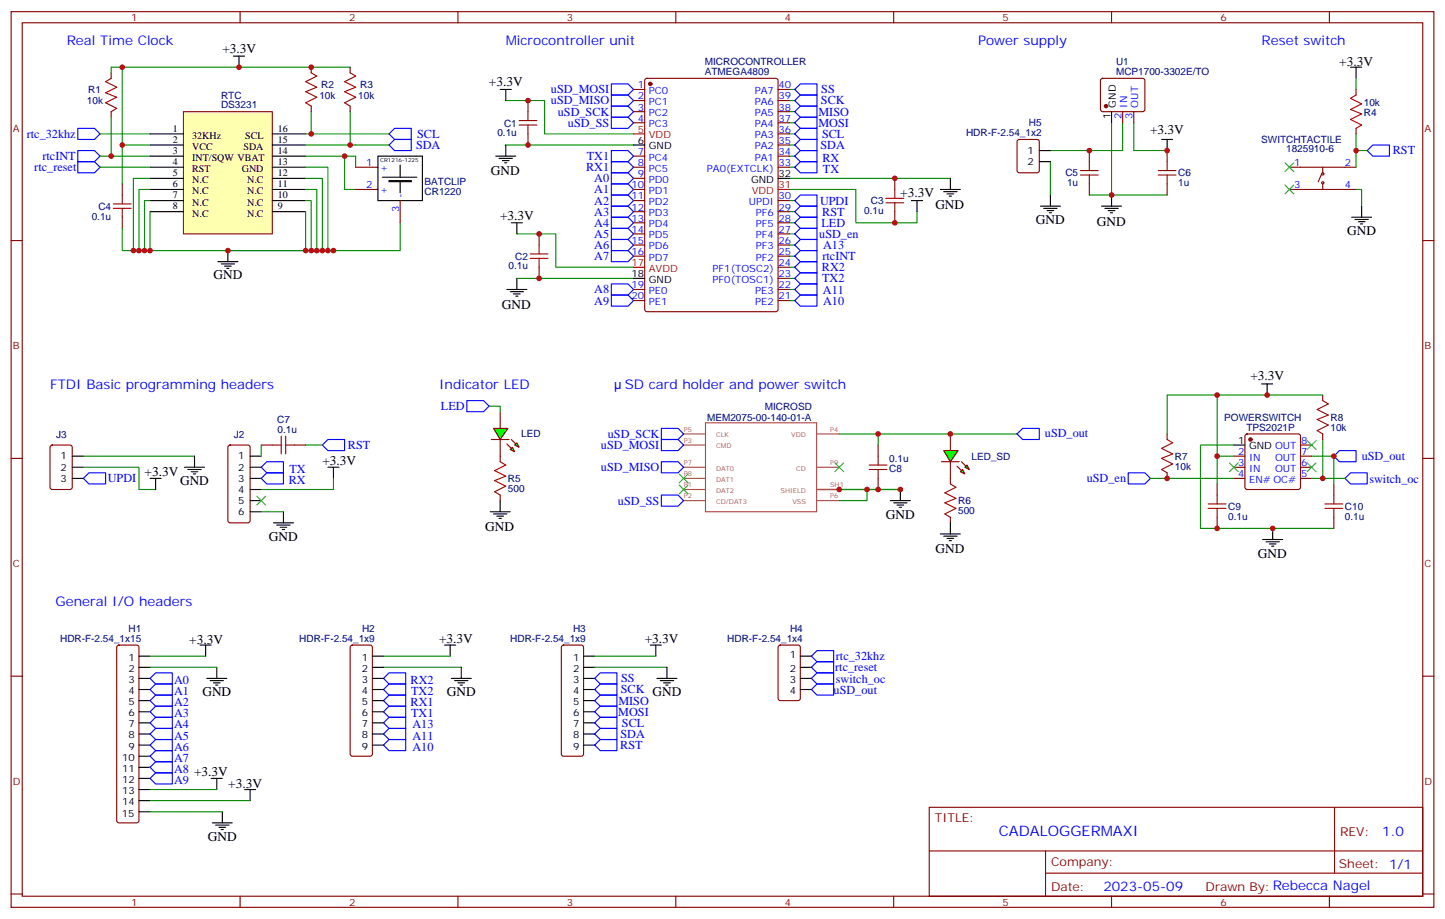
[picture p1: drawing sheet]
<svg xmlns="http://www.w3.org/2000/svg" width="459mm" height="292mm" viewBox="0 0 459 292" stroke-linecap="round" stroke-linejoin="round" font-family="sans-serif">
<g fill="none" stroke="#870000" stroke-width=".35">
<path d="M3.5 3.7h451.6v284.3h-451.6zM7.1 7.2h444.5v277.3h-444.5zM76.2 3.7v3.5M145.3 3.7v3.5M214.5 3.7v3.5M283.6 3.7v3.5M352.8 3.7v3.5M421.9 3.7v3.5M3.5 76.4h3.6M451.6 76.4h3.5M3.5 145.5h3.6M451.6 145.5h3.5"/>
<path d="M3.5 214.7h3.6M451.6 214.7h3.5M294.9 256.3h156.7v28.2h-156.7zM423.5 256.3l.1 20.9M295 270.1h156.4M331.8 277.2h119.6M331.8 270.1v14.2M3.5 283.8h3.6M76.2 284.5v3.5M145.3 284.5v3.5M214.5 284.5v3.5M283.6 284.5v3.5"/>
<path d="M352.8 284.5v3.5M421.9 284.5v3.5M451.6 283.8h3.5"/>
</g>
<path d="M47.6 63.7h-1.7v15.9M47.6 60.1h-3.5v19.5" fill="none" stroke="#008700" stroke-width=".35"/>
<path d="M72.3 79.6v3.5M69.1 83.1h6.4M70.2 83.8h4.2M71.3 84.5h2.1M72 85.2h.7" fill="none" stroke="#000" stroke-width=".35"/>
<path d="M125.2 44.3h5.3v3.5h-5.3l-1.7-1.8zM125.2 40.7h5.3v3.6h-5.3l-1.7-1.8z" fill="none" stroke="#00f" stroke-width=".35"/>
<path d="M58.2 35.5h28.2v38.8h-28.2z" fill="#ffffb0" stroke="#800000" stroke-width=".32"/>
<g fill="none" stroke="#000" stroke-width=".35">
<path d="M74.1 17.8h3.5M75.8 17.8v3.5M158.7 28.4h3.6M160.5 28.4v3.5M352.8 35.5v3.5M428.6 21.3h3.6M430.4 21.3v3.6M47.6 56.6h10.6M47.6 53.1h10.6M47.6 46h10.6M47.6 49.6h10.6M47.6 42.5h10.6"/>
<path d="M86.4 56.6h10.6M86.4 53.1h10.6M86.4 46h10.6M86.4 49.6h10.6M86.4 42.5h10.6M157.3 49.6h6.4M158.4 50.3h4.2M159.5 51h2.1M160.2 51.7h.7M160.5 46v3.6M201.1 46h3.5M246.9 56.6h3.6"/>
<path d="M301.6 56.6v3.5M368.7 44.3h3.5M370.4 44.3v3.5M47.6 67.2h10.6M47.6 63.7h10.6M47.6 60.1h10.6M86.4 67.2h10.6M86.4 63.7h10.6M86.4 60.1h10.6M162.3 70.7h3.5M164 70.7v3.6M289.3 63.7h3.5"/>
<path d="M291 63.7v3.5M298.4 60.1h6.4M299.5 60.9h4.2M300.6 61.6h2.1M301.3 62.3h.7M330.2 65.4h6.3M331.3 66.1h4.2M332.3 66.9h2.1M333 67.6h.7M333.4 61.9v3.5M349.6 65.4h6.4M350.7 66.1h4.2"/>
<path d="M351.7 66.9h2.1M352.4 67.6h.7M352.8 61.9v3.5M429 69h6.3M430 69.7h4.3M431.1 70.4h2.1M431.8 71.1h.7M432.2 65.4v3.6M160.9 91.9h6.3M161.9 92.6h4.3M163 93.3h2.1M163.7 94h.7"/>
<path d="M164 88.4v3.5M201.1 88.4h3.5M22.9 144.8h3.6M22.9 148.3h3.6M22.9 151.9h3.6M79.4 144.8h3.5M79.4 148.3h3.5M79.4 151.9h3.5M79.4 155.4h3.5M79.4 158.9h3.5M104.1 148.3h3.5M105.8 148.3v3.6"/>
<path d="M158.7 158.9v3.6M79.4 162.5h3.5M86.8 166h6.3M87.8 166.7h4.3M88.9 167.4h2.1M89.6 168.1h.7M90 162.5v3.5M155.6 162.5h6.3M156.6 163.2h4.3M157.7 163.9h2.1M158.4 164.6h.7"/>
</g>
<g fill="none" stroke="#008700" stroke-width=".35">
<path d="M35.3 37.2v12.4h12.3M38.8 21.3h-3.5v1.8M98.8 35.5v7M111.1 21.3h-72.3v24.7h8.8M111.1 35.5v10.5M160.5 31.9h12.4v10.6h28.2M250.5 39h1.7M250.5 35.5h1.7M250.5 31.9h1.7M250.5 28.4h1.7M352.8 39v22.9M356.3 39v8.8h-22.9"/>
<path d="M359.8 39v8.8h10.6M430.4 24.9v3.5M31.7 49.6h3.6M38.8 46v12.4M47.6 56.6h-5.3v23M97 49.6h15.9v3.5M97 56.6h5.3v23M97 53.1h7.1v26.5M97 46h26.5M97 42.5h26.5M160.5 46h40.6M250.5 56.6h51.1"/>
<path d="M250.5 46h1.7M250.5 49.6h1.7M250.5 53.1h1.7M250.5 42.5h1.7M333.4 51.3v10.6M430.4 42.5v10.6M430.4 47.8h3.5M38.8 72.5v7.1h67M47.6 67.2v12.4M97 63.7h1.8v15.9M97 60.1h3.5v19.5M97 67.2v12.4"/>
<path d="M164 74.3h12.4v10.5h24.7M250.5 60.1h21.1v10.6h19.4v-3.5M250.5 74.3h1.7M250.5 77.8h1.7M250.5 70.7h1.7M250.5 67.2h1.7M250.5 63.7h1.7M345.7 61.9h24.7M430.4 60.1h1.8v5.3M164 88.4h37.1M250.5 81.3h1.7M250.5 91.9h1.7"/>
<path d="M250.5 95.4h1.7M250.5 84.8h1.7M26.5 148.3h17.6v7.1h5.3M26.5 144.8h35.2M97 141.3h5.3M105.8 151.9v3.5h-22.9M82.9 162.5h7.1"/>
</g>
<g fill="none" stroke="#00f" stroke-width=".35">
<path d="M194 37.2h5.3l1.8 1.8-1.8 1.7h-5.3zM194 33.7h5.3l1.8 1.8-1.8 1.7h-5.3zM194 30.2h5.3l1.8 1.7-1.8 1.8h-5.3zM194 26.6h5.3l1.8 1.8-1.8 1.8h-5.3zM252.2 31.9l1.8-1.7h5.3v3.5h-5.3zM254 37.2h5.3v3.5h-5.3l-1.8-1.7zM254 33.7h5.3v3.5h-5.3l-1.8-1.7zM254 26.6h5.3v3.6h-5.3l-1.8-1.8zM24.7 47.8h5.3l1.7 1.8-1.7 1.7h-5.3zM194 58.4h5.3l1.8 1.7-1.8 1.8h-5.3zM194 54.9h5.3l1.8 1.7-1.8 1.8h-5.3zM194 47.8h5.3l1.8 1.8-1.8 1.7h-5.3z"/>
<path d="M194 51.3h5.3l1.8 1.8-1.8 1.8h-5.3zM254 47.8h5.3v3.5h-5.3l-1.8-1.7zM254 44.3h5.3v3.5h-5.3l-1.8-1.8zM254 51.3h5.3v3.6h-5.3l-1.8-1.8zM254 40.7h5.3v3.6h-5.3l-1.8-1.8zM435.7 46h5.3v3.6h-5.3l-1.8-1.8zM194 79.6h5.3l1.8 1.7-1.8 1.8h-5.3zM194 76h5.3l1.8 1.8-1.8 1.8h-5.3zM194 72.5h5.3l1.8 1.8-1.8 1.7h-5.3zM194 69h5.3l1.8 1.7-1.8 1.8h-5.3zM194 61.9h5.3l1.8 1.8-1.8 1.7h-5.3zM194 65.4h5.3l1.8 1.8-1.8 1.8h-5.3z"/>
<path d="M254 76h5.3v3.6h-5.3l-1.8-1.8zM254 72.5h5.3v3.5h-5.3l-1.8-1.7zM254 69h5.3v3.5h-5.3l-1.8-1.8zM254 65.4h5.3v3.6h-5.3l-1.8-1.8zM254 61.9h5.3v3.5h-5.3l-1.8-1.7zM194 93.7h5.3l1.8 1.7-1.8 1.8h-5.3zM194 90.1h5.3l1.8 1.8-1.8 1.8h-5.3zM254 93.7h5.3v3.5h-5.3l-1.8-1.8zM254 90.1h5.3v3.6h-5.3l-1.8-1.8zM104.1 139.5h5.3v3.6h-5.3l-1.8-1.8zM28.2 150.1h5.3v3.5h-5.3l-1.7-1.7zM84.7 150.1h5.3v3.5h-5.3l-1.8-1.7z"/>
<path d="M84.7 146.6h5.3v3.5h-5.3l-1.8-1.8z"/>
</g>
<g fill="none" stroke="#a10000" stroke-width=".35">
<path d="M35.3 24.9l-1.8 1 3.5 1.8-3.5 1.8 3.5 1.4-3.5 1.7 3.5 1.8-1.7 1.1M98.8 23.1l1.7 1.1-3.5 1.7 3.5 1.8-3.5 1.4 3.5 1.8-3.5 1.7 1.8 1.1M111.1 23.1l1.8 1.1-3.5 1.7 3.5 1.8-3.5 1.4 3.5 1.8-3.5 1.7 1.7 1.1M164.7 38.3h5.7M164.7 39.7h5.7M167.6 35.5v2.8M167.6 39.7v2.8M342.9 54.2h5.6M342.9 55.6h5.6M345.7 51.3v2.9M345.7 55.6v2.8M367.6 54.2h5.6"/>
<path d="M367.6 55.6h5.6M370.4 51.3v2.9M370.4 55.6v2.8M36 66.1h5.6M36 64.7h5.6M38.8 61.9v2.8M38.8 66.1v2.9M171.1 77.8v2.8M168.3 80.6h5.6M168.3 82h5.6M171.1 82v2.8"/>
</g>
<g fill="none" stroke="#870000" stroke-width=".35">
<path d="M35.3 23.1v1.8M35.3 35.5v1.7M98.8 21.3v1.8M98.8 33.7v1.8M111.1 21.3v1.8M111.1 33.7v1.8M167.6 31.9v3.6M201.1 28.4h3.5M201.1 31.9h3.5M201.1 35.5h3.5M201.1 39h3.5M204.8 25.1l.5-.2h40.9l.7 .4v72.9l-.4 .7-41.2 .1-.6-.5-.1-72.9z"/>
<path d="M246.9 28.4h3.6M246.9 31.9h3.6M246.9 35.5h3.6M246.9 39h3.6M349.5 25.1l.5-.2h12.7l.5 .2 .2 .5-.1 9.4-.6 .5-13-.1-.5-.7v-9.1zM356.3 35.5v3.5M359.8 35.5v3.5M38.8 58.4v3.5M167.6 42.5v3.5M201.1 49.6h3.5M201.1 53.1h3.5M201.1 56.6h3.5"/>
<path d="M246.9 49.6h3.6M246.9 53.1h3.6M246.9 46h3.6M246.9 42.5h3.6M345.7 47.8v3.5M345.7 58.4v3.5M370.4 47.8v3.5M370.4 58.4v3.5M409.2 53.1h21.2M419.5 55.2l-1.1 2.5M419.8 53.1v1.8M419.8 58.4v1.7"/>
<path d="M38.8 69v3.5M171.1 74.3v3.5M201.1 60.1h3.5M201.1 63.7h3.5M201.1 67.2h3.5M201.1 70.7h3.5M201.1 74.3h3.5M201.1 77.8h3.5M246.9 63.7h3.6M246.9 67.2h3.6M246.9 70.7h3.6M246.9 74.3h3.6"/>
<path d="M246.9 77.8h3.6M409.2 60.1h21.2M171.1 84.8v3.6M201.1 81.3h3.5M201.1 91.9h3.5M201.1 95.4h3.5M246.9 81.3h3.6M246.9 91.9h3.6M246.9 95.4h3.6M246.9 88.4h3.6M246.9 84.8h3.6M16.1 141.5l.5-.2h5.6l.7 .4v13l-.4 .6-5.9 .1-.7-.5v-12.9z"/>
<path d="M72.6 141.5l.4-.2h5.7l.6 .4 .1 23.6-.5 .6-5.9 .1-.6-.5-.1-23.5z"/>
<circle cx="419.8" cy="58" r=".35"/>
<circle cx="419.8" cy="55.2" r=".35"/>
</g>
<g fill="#870000" stroke="#870000" stroke-width=".35">
<circle cx="206.4" cy="26.6" r=".53"/>
<circle cx="351" cy="33.7" r=".53"/>
</g>
<path d="M201.1 42.5h3.5M246.9 60.1h3.6M201.1 84.8h3.5" fill="none" stroke="#f00" stroke-width=".35"/>
<path d="M81.5 157.5l2.8 2.8M84.3 157.5l-2.8 2.8" fill="none" stroke="#3c3" stroke-width=".35"/>
<path d="M156.6 136h4.6l-2.5 3.5z" fill="#0f0" stroke="#870000" stroke-width=".35"/>
<path d="M155.9 139.5h5.7z" fill="#f00" stroke="#870000" stroke-width=".35"/>
<g fill="#870000" stroke="#870000" stroke-width=".35">
<path d="M162.3 139.5l1.4 1.4z"/>
<path d="M160.9 140.9l1.4 1.4z"/>
</g>
<g fill="#0f0" stroke="#870000" stroke-width=".35">
<path d="M163.3 141.3l.7-.7 .7 1.4z"/>
<path d="M162.6 142l.7 1.4-1.4-.7z"/>
</g>
<g fill="none" stroke="#870000" stroke-width=".35">
<path d="M430.4 28.4v1.8M284 56.6v3.5M430.4 40.7v1.8M284 67.2v3.5M158.7 130.7v5.3M158.7 139.5v7.1M370.4 137.8v1.7M395.3 138l.5-.2h16.2l.5 .2 .2 .5v16.2l-.2 .5-.5 .2h-16.2l-.5-.2-.2-.5v-16.2zM419.8 125.4v1.8M419.8 137.8v1.7M82.9 141.3h3.5M93.5 141.3h3.5"/>
<path d="M158.7 157.2v1.7M278.7 141.3v3.5M278.7 151.9v3.5M301.6 151.9v1.7M370.4 150.1v1.8M386.3 153.6v3.6M391.6 144.8h3.5M391.6 148.3h3.5M391.6 151.9h3.5M412.7 144.8h3.6M412.7 148.3h3.6M412.7 151.9h3.6"/>
<path d="M412.7 141.3h3.6M423.3 153.6v3.6M301.6 164.2v1.8M386.3 164.2v3.5M423.3 164.2v3.5M37.3 205l.4-.2h5.7l.5 .2 .2 .5v55l-.2 .5-.5 .2h-5.7l-.5-.2-.2-.5v-55zM178.4 205l.5-.2h5.6l.5 .2 .2 .5v33.9l-.2 .5-.5 .2h-5.6l-.5-.3-.2-.4v-33.9z"/>
</g>
<g fill="none" stroke="#a10000" stroke-width=".35">
<path d="M430.4 30.2l-1.8 1 3.6 1.8-3.6 1.7 3.6 1.5-3.6 1.7 3.6 1.8-1.8 1M281.2 63h5.6M281.2 64.4h5.6M284 60.1v2.9M284 64.4v2.8M89.3 138.5v5.6M90.7 138.5v5.6M370.4 139.5l1.8 1.1-3.5 1.7 3.5 1.8-3.5 1.4 3.5 1.8-3.5 1.7 1.7 1.1M419.8 127.2l1.8 1-3.6 1.8 3.6 1.8-3.6 1.4 3.6 1.7-3.6 1.8 1.8 1.1M86.4 141.3h2.9M90.7 141.3h2.8M158.7 146.6l1.8 1-3.5 1.8 3.5 1.8-3.5 1.4 3.5 1.7-3.5 1.8 1.7 1.1"/>
<path d="M275.9 149h5.6M275.9 147.6h5.6M278.7 144.8v2.8M278.7 149v2.9M301.6 153.6l1.8 1.1-3.5 1.8 3.5 1.7-3.5 1.4 3.5 1.8-3.5 1.8 1.7 1M383.5 160h5.6M386.3 157.2v2.8M420.5 160h5.7M423.3 157.2v2.8M383.5 161.4h5.6M386.3 161.4v2.8M420.5 161.4h5.7"/>
<path d="M423.3 161.4v2.8"/>
</g>
<g fill="none" stroke="#00f" stroke-width=".35">
<path d="M24.7 40.7h5.3l1.7 1.8-1.7 1.8h-5.3zM24.7 51.3h5.3l1.7 1.8-1.7 1.8h-5.3zM254 79.6h5.3v3.5h-5.3l-1.8-1.8zM254 83.1h5.3v3.5h-5.3l-1.8-1.8zM254 86.6h5.3v3.5h-5.3l-1.8-1.7zM148.2 127.2h5.3l1.7 1.7-1.7 1.8h-5.3zM209.9 136h5.3l1.8 1.8-1.8 1.7h-5.3zM209.9 139.5h5.3l1.8 1.8-1.8 1.8h-5.3zM322.8 137.8l1.8-1.8h5.2v3.5h-5.2zM209.9 146.6h5.3l1.8 1.7-1.8 1.8h-5.3zM209.9 157.2h5.3l1.8 1.7-1.8 1.8h-5.3zM358.1 150.1h5.3l1.7 1.8-1.7 1.7h-5.3z"/>
<path d="M425.1 143.1h5.3v3.5h-5.3l-1.8-1.8zM428.6 150.1h5.3v3.5h-5.3l-1.7-1.7zM49.4 213.6h5.3v3.5h-5.3l-1.8-1.7zM49.4 217.1h5.3v3.6h-5.3l-1.8-1.8zM123.5 213.6h5.3v3.5h-5.3l-1.8-1.7zM123.5 217.1h5.3v3.6h-5.3l-1.8-1.8zM190.5 213.6h5.3v3.5h-5.3l-1.8-1.7zM190.5 217.1h5.3v3.6h-5.3l-1.8-1.8zM47.6 236.5l1.8-1.7h5.3v3.5h-5.3zM47.6 229.5l1.8-1.8h5.3v3.5h-5.3zM49.4 238.3h5.3v3.5h-5.3l-1.8-1.7zM49.4 231.2h5.3v3.6h-5.3l-1.8-1.8z"/>
<path d="M49.4 224.2h5.3v3.5h-5.3l-1.8-1.7zM49.4 220.7h5.3v3.5h-5.3l-1.8-1.8zM123.5 220.7h5.3v3.5h-5.3l-1.8-1.8zM188.7 229.5l1.8-1.8h5.3v3.5h-5.3zM190.5 220.7h5.3v3.5h-5.3l-1.8-1.8zM190.5 224.2h5.3v3.5h-5.3l-1.8-1.7zM190.5 231.2h5.3v3.6h-5.3l-1.8-1.8zM190.5 234.8h5.3v3.5h-5.3l-1.8-1.8zM47.6 243.6l1.8-1.8h5.3v3.6h-5.3zM49.4 245.4h5.3v3.5h-5.3l-1.8-1.8z"/>
</g>
<g fill="none" stroke="#008700" stroke-width=".35">
<path d="M31.7 42.5h15.9M31.7 53.1h15.9M109.4 49.6v10.5h3.5M127 70.7v8.9h-54.7M250.5 88.4h1.7M155.2 128.9h3.5v1.8M266.3 137.8h56.5M278.7 137.8v3.5M386.3 125.4v19.4M419.8 139.5v12.4h-3.5M419.8 125.4h-49.4v12.4M82.9 141.3v3.5"/>
<path d="M266.3 155.4h19.5M275.2 155.4v3.5h-8.9M365.1 151.9h26.5M391.6 141.3h-10.6v26.4h42.3M391.6 144.8h-5.3v8.8M416.3 144.8h7v8.8M419.8 151.9h7.1M47.6 208.3h17.7M47.6 211.8h21.2M121.7 208.3h21.2M121.7 211.8h24.7M188.7 208.3h19.4"/>
<path d="M188.7 211.8h23M47.6 257.7h23M47.6 254.2h31.8M47.6 250.6h21.2"/>
</g>
<g fill="none" stroke="#000" stroke-width=".35">
<path d="M400.4 121.9h3.5M402.2 121.9v3.5M282.6 158.9h6.3M283.6 159.6h4.3M285.8 155.4v3.5M391.6 141.3h3.5M284.7 160.3h2.1M285.4 161h.7M400.8 171.3h6.3M401.8 172h4.2M402.9 172.7h2.1M403.6 173.4h.7"/>
<path d="M403.9 167.7v3.6M44.1 208.3h3.5M44.1 211.8h3.5M44.1 215.4h3.5M44.1 218.9h3.5M63.5 204.8h3.5M65.3 204.8v3.5M65.6 215.4h6.4M66.7 216.1h4.2M67.7 216.8h2.1M68.4 217.5h.7M68.8 211.8v3.6"/>
<path d="M141.1 204.8h3.5M142.9 204.8v3.5M143.2 215.4h6.4M144.3 216.1h4.2M145.3 216.8h2.2M146 217.5h.8M146.4 211.8v3.6M185.2 208.3h3.5M185.2 211.8h3.5M185.2 215.4h3.5M185.2 218.9h3.5M206.4 204.8h3.5"/>
<path d="M208.1 204.8v3.5M208.5 215.4h6.3M209.5 216.1h4.3M210.6 216.8h2.1M211.3 217.5h.7M211.7 211.8v3.6M44.1 222.4h3.5M44.1 226h3.5M44.1 229.5h3.5M44.1 233h3.5M44.1 236.5h3.5M185.2 222.4h3.5"/>
<path d="M185.2 226h3.5M185.2 229.5h3.5M185.2 233h3.5M185.2 236.5h3.5M44.1 240.1h3.5M44.1 243.6h3.5M44.1 247.1h3.5M44.1 250.6h3.5M44.1 254.2h3.5M44.1 257.7h3.5M67 247.1h3.6M68.8 247.1v3.5"/>
<path d="M70.6 257.7v3.5M77.6 250.6h3.5M79.4 250.6v3.6M67.4 261.2h6.3M68.4 261.9h4.3M69.5 262.6h2.1M70.2 263.3h.7"/>
</g>
<path d="M217 137.8h6.9M223.9 134.2h35.3v28.3h-35.3zM259.4 137.8h6.9M217 155.4h6.9M217 158.9h6.9M217 141.3h6.9M217 148.3h6.9M217 151.9h6.9M259.4 155.4h6.9M259.4 158.9h6.9M259.4 148.3h6.9" fill="none" stroke="#a64a4a" stroke-width=".35"/>
<g fill="none" stroke="#3c3" stroke-width=".35">
<path d="M407.8 58.7l2.8 2.9M407.8 51.7l2.8 2.8M410.6 58.7l-2.8 2.9M410.6 51.7l-2.8 2.8M414.9 139.9l2.8 2.8M417.7 139.9l-2.8 2.8M215.5 150.5l2.9 2.8M215.5 154l2.9 2.8M218.4 150.5l-2.9 2.8M218.4 154l-2.9 2.8M264.9 146.9l2.9 2.9M267.8 146.9l-2.9 2.9"/>
<path d="M390.2 146.9l2.8 2.9M393 146.9l-2.8 2.9M414.9 146.9l2.8 2.9M417.7 146.9l-2.8 2.9"/>
</g>
<circle cx="396.9" cy="139.5" r=".53" fill="#870000" stroke="#870000" stroke-width=".35"/>
<path d="M299.5 143.1h4.6l-2.5 3.5z" fill="#0f0" stroke="#870000" stroke-width=".35"/>
<path d="M298.8 146.6h5.6z" fill="#f00" stroke="#870000" stroke-width=".35"/>
<g fill="#870000" stroke="#870000" stroke-width=".35">
<path d="M305.2 146.6l1.4 1.4z"/>
<path d="M303.7 148l1.5 1.4z"/>
</g>
<g fill="#0f0" stroke="#870000" stroke-width=".35">
<path d="M306.9 147.6l.7 1.4-1.4-.7z"/>
<path d="M304.8 149.8l.7-.8 .7 1.5z"/>
</g>
<path d="M112.9 53.1h7M323 44.5l.5-.2h5.6l.7 .4v9.5l-.4 .6-5.9 .1-.7-.5v-9.4zM112.9 60.1h7M127 63.7v7M301.6 137.8v5.3M301.6 146.6v5.3M111.4 205l.4-.2h5.7l.5 .2 .2 .5v33.9l-.3 .5-.4 .2h-5.7l-.5-.3-.2-.4v-33.9zM247.2 205l.4-.2h5.7l.6 .4 .1 16.5-.5 .7h-5.9l-.6-.4-.1-16.5z" fill="none" stroke="#870000" stroke-width=".35"/>
<g fill="none" stroke="#000" stroke-width=".35">
<path d="M119.9 49.6h14.2v14.1h-14.2zM121.4 56.3h10.9M127 52.4v3.9M127 57.7v3.5M329.8 47.8h3.6M329.8 51.3h3.6M47.6 151.9h3.6M49.4 151.9v3.5M58.6 148.3h6.3M59.6 149h4.3M60.7 149.8h2.1M61.4 150.5h.7"/>
<path d="M61.7 144.8v3.5M298.4 169.5h6.4M299.5 170.2h4.2M300.6 170.9h2.1M301.3 171.6h.7M301.6 166v3.5M118.2 208.3h3.5M118.2 211.8h3.5M118.2 215.4h3.5M118.2 218.9h3.5M254 208.3h3.5M254 211.8h3.5"/>
<path d="M254 215.4h3.5M254 218.9h3.5M118.2 222.4h3.5M118.2 226h3.5M118.2 229.5h3.5M118.2 233h3.5M118.2 236.5h3.5"/>
</g>
<path d="M259.3 213.6h5.3v3.5h-5.3l-1.8-1.7zM259.3 206.6h5.3v3.5h-5.3l-1.8-1.8zM259.3 210.1h5.3v3.5h-5.3l-1.8-1.8zM259.3 217.1h5.3v3.6h-5.3l-1.8-1.8zM121.7 233l1.8-1.8h5.3v3.6h-5.3zM121.7 229.5l1.8-1.8h5.3v3.5h-5.3zM123.5 234.8h5.3v3.5h-5.3l-1.8-1.8zM123.5 224.2h5.3v3.5h-5.3l-1.8-1.7z" fill="none" stroke="#00f" stroke-width=".35"/>
<path d="M123.5 57.3h7v.4h-7z" fill="#000" stroke="#000" stroke-width=".35"/>
<g fill="#c00">
<circle cx="171.1" cy="88.4" r=".88"/>
<circle cx="44.1" cy="79.6" r=".88"/>
<circle cx="111.1" cy="46" r=".88"/>
<circle cx="98.8" cy="42.5" r=".88"/>
<circle cx="38.8" cy="46" r=".88"/>
<circle cx="38.8" cy="21.3" r=".88"/>
<circle cx="75.8" cy="21.3" r=".88"/>
<circle cx="98.8" cy="21.3" r=".88"/>
<circle cx="45.9" cy="79.6" r=".88"/>
<circle cx="47.6" cy="79.6" r=".88"/>
<circle cx="42.3" cy="79.6" r=".88"/>
<circle cx="352.8" cy="61.9" r=".88"/>
<circle cx="345.7" cy="47.8" r=".88"/>
<circle cx="370.4" cy="47.8" r=".88"/>
<circle cx="430.4" cy="47.8" r=".88"/>
<circle cx="35.3" cy="49.6" r=".88"/>
<circle cx="275.2" cy="155.4" r=".88"/>
<circle cx="266.3" cy="155.4" r=".88"/>
<circle cx="278.7" cy="137.8" r=".88"/>
<circle cx="278.7" cy="155.4" r=".88"/>
<circle cx="285.8" cy="155.4" r=".88"/>
<circle cx="423.3" cy="144.8" r=".88"/>
<circle cx="370.4" cy="151.9" r=".88"/>
<circle cx="386.3" cy="125.4" r=".88"/>
<circle cx="386.3" cy="167.7" r=".88"/>
<circle cx="403.9" cy="167.7" r=".88"/>
<circle cx="386.3" cy="144.8" r=".88"/>
<circle cx="284" cy="56.6" r=".88"/>
<circle cx="284" cy="70.7" r=".88"/>
<circle cx="109.4" cy="49.6" r=".88"/>
<circle cx="419.8" cy="151.9" r=".88"/>
<circle cx="402.2" cy="125.4" r=".88"/>
<circle cx="301.6" cy="137.8" r=".88"/>
<circle cx="167.6" cy="31.9" r=".88"/>
<circle cx="167.6" cy="46" r=".88"/>
<circle cx="171.1" cy="74.3" r=".88"/>
<circle cx="104.1" cy="79.6" r=".88"/>
<circle cx="102.3" cy="79.6" r=".88"/>
<circle cx="100.5" cy="79.6" r=".88"/>
<circle cx="98.8" cy="79.6" r=".88"/>
<circle cx="97" cy="79.6" r=".88"/>
<circle cx="72.3" cy="79.6" r=".88"/>
<circle cx="105.8" cy="79.6" r=".88"/>
</g>
<text font-size="4.6" fill="#00f" x="317" y="265.3">CADALOGGERMAXI</text>
<g font-size="4.2" fill="#00f">
<text x="21.2" y="14.3">Real Time Clock</text>
<text x="160.5" y="14.3">Microcontroller unit</text>
<text x="310.4" y="14.3">Power supply</text>
<text x="400.4" y="14.3">Reset switch</text>
<text x="15.9" y="123.6">FTDI Basic programming headers</text>
<text x="139.3" y="123.6">Indicator LED</text>
<text x="198.3" y="123.6">SD card holder and power switch</text>
<text x="17.6" y="192.4">General I/O headers</text>
<text x="438.7" y="265.6">1.0</text>
<text x="350.2" y="282.9">2023-05-09</text>
</g>
<g font-size="4.2">
<text x="70.6" y="17">+3.3V</text>
<text x="425" y="21">+3.3V</text>
<text x="155.2" y="27.4">+3.3V</text>
<text x="365" y="42.5">+3.3V</text>
<text x="155.8" y="55.7">GND</text>
<text x="285.7" y="62.6">+3.3V</text>
<text x="158.7" y="69.7">+3.3V</text>
<text x="296.9" y="66.3">GND</text>
<text x="328.8" y="71.1">GND</text>
<text x="348.1" y="71.6">GND</text>
<text x="427.6" y="74.6">GND</text>
<text x="67.7" y="88.7">GND</text>
<text x="159.3" y="98">GND</text>
<text x="396.8" y="120.7">+3.3V</text>
<text x="102.3" y="147.6">+3.3V</text>
<text x="45.9" y="151.2">+3.3V</text>
<text x="57.1" y="154">GND</text>
<text x="281.2" y="164.9">GND</text>
<text x="85.4" y="171.6">GND</text>
<text x="154" y="168.6">GND</text>
<text x="296.9" y="175.7">GND</text>
<text x="399.2" y="177.2">GND</text>
<text x="60.1" y="204.4">+3.3V</text>
<text x="139.3" y="204.1">+3.3V</text>
<text x="204.6" y="204.1">+3.3V</text>
<text x="64.2" y="221">GND</text>
<text x="141.8" y="221">GND</text>
<text x="61.6" y="246.4">+3.3V</text>
<text x="72.4" y="250.2">+3.3V</text>
<text x="66" y="266.9">GND</text>
</g>
<g font-size="3.9" fill="#00f">
<text x="174.9" y="29.6">uSD_MOSI</text>
<text x="260.6" y="29.6">SS</text>
<text x="174.9" y="33.2">uSD_MISO</text>
<text x="260.5" y="33.2">SCK</text>
<text x="177" y="36.7">uSD_SCK</text>
<text x="180.2" y="40.2">uSD_SS</text>
<text x="259.7" y="40.2">MOSI</text>
<text x="259.8" y="36.7">MISO</text>
<text x="8.5" y="43.8">rtc_32khz</text>
<text x="132" y="47.3">SDA</text>
<text x="132.4" y="43.8">SCL</text>
<text x="260.4" y="47.3">SDA</text>
<text x="260.9" y="43.7">SCL</text>
<text x="13.5" y="50.8">rtcINT</text>
<text x="186.2" y="50.8">TX1</text>
<text x="261" y="51.3">RX</text>
<text x="442" y="49">RST</text>
<text x="10.9" y="54.4">rtc_reset</text>
<text x="186" y="54.3">RX1</text>
<text x="188.6" y="57.9">A0</text>
<text x="261.2" y="54.9">TX</text>
<text x="188.6" y="64.9">A2</text>
<text x="188.6" y="61.4">A1</text>
<text x="260.3" y="65">UPDI</text>
<text x="188.6" y="72">A4</text>
<text x="188.6" y="68.5">A3</text>
<text x="261" y="68.5">RST</text>
<text x="188.6" y="75.5">A5</text>
<text x="260" y="75.5">uSD_en</text>
<text x="260.7" y="72">LED</text>
<text x="188.6" y="82.6">A7</text>
<text x="188.6" y="79">A6</text>
<text x="261" y="82.6">rtcINT</text>
<text x="261.2" y="79.1">A13</text>
<text x="260.8" y="86.1">RX2</text>
<text x="260.9" y="89.6">TX2</text>
<text x="188.6" y="93.1">A8</text>
<text x="261.2" y="93.2">A11</text>
<text x="188.6" y="96.7">A9</text>
<text x="261.2" y="96.7">A10</text>
<text x="139.9" y="130.2">LED</text>
<text x="110.4" y="142.5">RST</text>
<text x="190.7" y="142.5">uSD_MOSI</text>
<text x="192.9" y="139">uSD_SCK</text>
<text x="331.6" y="138.9">uSD_out</text>
<text x="190.7" y="149.6">uSD_MISO</text>
<text x="432.2" y="145.9">uSD_out</text>
<text x="34.2" y="153">UPDI</text>
<text x="91.7" y="153.6">RX</text>
<text x="91.9" y="150.1">TX</text>
<text x="344.9" y="153.1">uSD_en</text>
<text x="434.6" y="153.4">switch_oc</text>
<text x="196.1" y="160.2">uSD_SS</text>
<text x="265.3" y="209.6">rtc_32khz</text>
<text x="265.1" y="213.1">rtc_reset</text>
<text x="55.2" y="217.1">A0</text>
<text x="55.2" y="220.7">A1</text>
<text x="130.3" y="217.1">RX2</text>
<text x="130.5" y="220.7">TX2</text>
<text x="197" y="220.1">SCK GND</text>
<text x="197.1" y="216.6">SS</text>
<text x="264.6" y="220.3">uSD_out</text>
<text x="265.3" y="216.9">switch_oc</text>
<text x="55.2" y="227.7">A3</text>
<text x="55.2" y="224.2">A2</text>
<text x="130.3" y="224.2">RX1</text>
<text x="130.5" y="227.7">TX1</text>
<text x="196.2" y="227.2">MOSI</text>
<text x="196.3" y="223.7">MISO</text>
<text x="55.2" y="231.2">A4</text>
<text x="130.9" y="231.2">A13</text>
<text x="197.4" y="230.7">SCL</text>
<text x="55.2" y="238.3">A6</text>
<text x="55.2" y="234.8">A5</text>
<text x="130.9" y="238.3">A10</text>
<text x="130.9" y="234.8">A11</text>
<text x="196.8" y="237.7">RST</text>
<text x="196.9" y="234.2">SDA</text>
<text x="55.2" y="245.4">A8</text>
<text x="55.2" y="241.8">A7</text>
<text x="55.2" y="248.9">A9</text>
</g>
<g font-size="3.9" fill="#800">
<text x="296.7" y="260.9">TITLE:</text>
<text x="425.3" y="265.6">REV:</text>
<text x="333.6" y="275.1">Company:</text>
<text x="425" y="275.7">Sheet: 1/1</text>
<text x="333.6" y="282.8">Date:</text>
<text x="382.6" y="282.8">Drawn By:Rebecca Nagel</text>
</g>
<g font-size="3.2" fill="#800">
<text x="41.6" y="6.7">1</text>
<text x="110.8" y="6.7">2</text>
<text x="179.9" y="6.7">3</text>
<text x="249.1" y="6.7">4</text>
<text x="318.2" y="6.7">5</text>
<text x="387.3" y="6.7">6</text>
<text x="4.1" y="41.8">A</text>
<text x="452.1" y="41.8">A</text>
<text x="4.1" y="110.9">B</text>
<text x="452.1" y="110.9">B</text>
<text x="4.1" y="180.1">C</text>
<text x="452.1" y="180.1">C</text>
<text x="4.1" y="249.2">D</text>
<text x="452.1" y="249.2">D</text>
<text x="41.6" y="287.5">1</text>
<text x="110.8" y="287.5">2</text>
<text x="179.9" y="287.5">3</text>
<text x="249.1" y="287.5">4</text>
<text x="318.2" y="287.5">5</text>
<text x="387.3" y="287.5">6</text>
</g>
<g font-size="3.2" fill="#000080">
<text x="223.7" y="23.8">ATMEGA4809</text>
<text x="223.7" y="20.6">MICROCONTROLLER</text>
<text x="354.2" y="23.8">MCP1700-3302E/TO</text>
<text x="354.2" y="20.6">U1</text>
<text x="28" y="29.6">R1</text>
<text x="102" y="27.8">R2</text>
<text x="114.3" y="27.8">R3</text>
<text x="27.6" y="33.1">10k</text>
<text x="70.2" y="34.4">DS3231</text>
<text x="70.2" y="31.3">RTC</text>
<text x="101.4" y="31.4">10k</text>
<text x="113.7" y="31.4">10k</text>
<text x="432.9" y="33.7">10k</text>
<text x="160" y="40.2">C1</text>
<text x="326.5" y="40.1">H5</text>
<text x="432.9" y="36.8">R4</text>
<text x="157.9" y="43.3">0.1u</text>
<text x="306.6" y="43.2">HDR-F-2.54_1x2</text>
<text x="400.3" y="45.4">SWITCHTACTILE</text>
<text x="408.2" y="48.3">1825910-6</text>
<text x="134.8" y="58.7">BATCLIP</text>
<text x="338.1" y="55.9">C5</text>
<text x="338.7" y="59.1">1u</text>
<text x="373.9" y="59.1">1u</text>
<text x="373.9" y="55.9">C6</text>
<text x="134.8" y="61.8">CR1220</text>
<text x="276.4" y="64.9">C3</text>
<text x="29.1" y="69.8">0.1u</text>
<text x="31.2" y="66.6">C4</text>
<text x="274.3" y="68">0.1u</text>
<text x="163.5" y="82.4">C2</text>
<text x="161.4" y="85.5">0.1u</text>
<text x="242.7" y="130.1">MICROSD</text>
<text x="88" y="134.2">C7</text>
<text x="88.1" y="137.4">0.1u</text>
<text x="224.4" y="133.6">MEM2075-00-140-01-A</text>
<text x="388.6" y="133.6">POWERSWITCH</text>
<text x="395.6" y="136.8">TPS2021P</text>
<text x="422.3" y="136.7">10k</text>
<text x="422.3" y="133.6">R8</text>
<text x="17.8" y="139">J3</text>
<text x="74.2" y="139">J2</text>
<text x="165.5" y="138.9">LED</text>
<text x="282.2" y="146.6">0.1u</text>
<text x="282.2" y="149.8">C8</text>
<text x="308.3" y="145.9">LED_SD</text>
<text x="372.9" y="149">10k</text>
<text x="372.9" y="145.9">R7</text>
<text x="161.2" y="153.1">R5</text>
<text x="161.2" y="156.2">500</text>
<text x="304.1" y="160.1">R6</text>
<text x="389.8" y="161.8">C9</text>
<text x="426.9" y="161.8">C10</text>
<text x="304.1" y="163.2">500</text>
<text x="389.8" y="164.9">0.1u</text>
<text x="426.9" y="164.9">0.1u</text>
<text x="19.1" y="203.7">HDR-F-2.54_1x15</text>
<text x="40.8" y="200.6">H1</text>
<text x="95" y="203.7">HDR-F-2.54_1x9</text>
<text x="114.9" y="200.6">H2</text>
<text x="162" y="203.7">HDR-F-2.54_1x9</text>
<text x="181.9" y="200.6">H3</text>
<text x="230.8" y="203.7">HDR-F-2.54_1x4</text>
<text x="250.7" y="200.6">H4</text>
</g>
<g font-size="3.2" fill="#00f">
<text x="202.4" y="28">1</text>
<text x="205.9" y="29.8">PC0</text>
<text x="239.5" y="29.8">PA7</text>
<text x="247.1" y="28">40</text>
<text x="202.4" y="31.6">2</text>
<text x="202.4" y="35.1">3</text>
<text x="205.9" y="33.3">PC1</text>
<text x="239.5" y="33.3">PA6</text>
<text x="247.1" y="35.1">38</text>
<text x="247.1" y="31.6">39</text>
<text x="357.7" y="34.1" transform="rotate(-90 357.7 34.1)">IN</text>
<text x="361.2" y="34.1" transform="rotate(-90 361.2 34.1)">OUT</text>
<text x="202.4" y="38.6">4</text>
<text x="205.9" y="36.9">PC2</text>
<text x="205.9" y="40.4">PC3</text>
<text x="239.5" y="40.4">PA4</text>
<text x="239.5" y="36.9">PA5</text>
<text x="247.1" y="38.6">37</text>
<text x="356" y="37.6" transform="rotate(-90 356 37.6)">2</text>
<text x="359.5" y="37.6" transform="rotate(-90 359.5 37.6)">3</text>
<text x="239.5" y="47.4">PA2</text>
<text x="239.5" y="43.9">PA3</text>
<text x="247.1" y="45.7">35</text>
<text x="247.1" y="42.2">36</text>
<text x="116.2" y="52.7">1</text>
<text x="202.4" y="49.2">7</text>
<text x="202.4" y="52.7">8</text>
<text x="205.9" y="51">PC4</text>
<text x="239.5" y="51">PA1</text>
<text x="247.1" y="52.7">33</text>
<text x="247.1" y="49.2">34</text>
<text x="410.7" y="52.7">1</text>
<text x="426.9" y="52.7">2</text>
<text x="116.2" y="59.8">2</text>
<text x="120.6" y="54.2">+</text>
<text x="200.4" y="59.8">10</text>
<text x="202.4" y="56.3">9</text>
<text x="205.9" y="54.5">PC5</text>
<text x="205.9" y="58">PD0</text>
<text x="224.3" y="54.5">PA0(EXTCLK)</text>
<text x="410.7" y="59.8">3</text>
<text x="426.9" y="59.8">4</text>
<text x="120.6" y="61.2">+</text>
<text x="128.1" y="63" transform="rotate(-90 128.1 63)">-</text>
<text x="200.4" y="63.3">11</text>
<text x="205.9" y="61.6">PD1</text>
<text x="205.9" y="65.1">PD2</text>
<text x="237.6" y="65.1">UPDI</text>
<text x="247.1" y="63.3">30</text>
<text x="126.6" y="67.5" transform="rotate(-90 126.6 67.5)">3</text>
<text x="200.4" y="66.9">12</text>
<text x="200.4" y="70.4">13</text>
<text x="205.9" y="68.6">PD3</text>
<text x="239.9" y="68.6">PF6</text>
<text x="247.1" y="70.4">28</text>
<text x="247.1" y="66.9">29</text>
<text x="200.4" y="73.9">14</text>
<text x="200.4" y="77.4">15</text>
<text x="205.9" y="72.1">PD4</text>
<text x="205.9" y="75.7">PD5</text>
<text x="239.9" y="75.7">PF4</text>
<text x="239.9" y="72.1">PF5</text>
<text x="247.1" y="77.4">26</text>
<text x="247.1" y="73.9">27</text>
<text x="200.4" y="81">16</text>
<text x="205.9" y="79.2">PD6</text>
<text x="205.9" y="82.7">PD7</text>
<text x="239.9" y="82.7">PF2</text>
<text x="239.9" y="79.2">PF3</text>
<text x="247.1" y="81">25</text>
<text x="226.1" y="89.8">PF0(TOSC1)</text>
<text x="226.1" y="86.3">PF1(TOSC2)</text>
<text x="247.1" y="88">23</text>
<text x="247.1" y="84.5">24</text>
<text x="200.4" y="91.5">19</text>
<text x="200.4" y="95.1">20</text>
<text x="205.9" y="93.3">PE0</text>
<text x="239.7" y="93.3">PE3</text>
<text x="247.1" y="95.1">21</text>
<text x="247.1" y="91.5">22</text>
<text x="205.9" y="96.8">PE1</text>
<text x="239.7" y="96.8">PE2</text>
<text x="412.9" y="140.9">8</text>
<text x="392.9" y="144.5">2</text>
<text x="392.9" y="148">3</text>
<text x="396.4" y="146.2">IN</text>
<text x="396.4" y="149.8">IN</text>
<text x="404.7" y="149.8">OUT</text>
<text x="404.7" y="146.2">OUT</text>
<text x="412.9" y="148">6</text>
<text x="412.9" y="144.5">7</text>
<text x="392.9" y="151.5">4</text>
<text x="396.4" y="153.3">EN# OC#</text>
<text x="412.9" y="151.5">5</text>
</g>
<g font-size="3.2">
<text x="354.2" y="34.1" transform="rotate(-90 354.2 34.1)">GND</text>
<text x="54.9" y="41.8">1</text>
<text x="88.2" y="41.8">16</text>
<text x="352.4" y="37.6" transform="rotate(-90 352.4 37.6)">1</text>
<text x="54.9" y="45.3">2</text>
<text x="61" y="44.1">32KHz</text>
<text x="61" y="47.6">VCC</text>
<text x="77.3" y="47.6">SDA</text>
<text x="77.8" y="44.1">SCL</text>
<text x="88.2" y="45.3">15</text>
<text x="202.4" y="45.7">6</text>
<text x="205.9" y="47.4">GND</text>
<text x="54.9" y="48.9">3</text>
<text x="54.9" y="52.4">4</text>
<text x="61" y="51.2">INT/SQW VBAT</text>
<text x="88.2" y="52.4">13</text>
<text x="88.2" y="48.9">14</text>
<text x="326.1" y="48.9">1</text>
<text x="326.1" y="52.4">2</text>
<text x="54.9" y="55.9">5</text>
<text x="54.9" y="59.4">6</text>
<text x="61" y="54.7">RST</text>
<text x="61" y="58.2">N.C</text>
<text x="76.8" y="54.7">GND</text>
<text x="78.4" y="58.2">N.C</text>
<text x="88.2" y="59.4">11</text>
<text x="88.2" y="55.9">12</text>
<text x="238.4" y="58">GND</text>
<text x="247.1" y="56.3">32</text>
<text x="54.9" y="63">7</text>
<text x="61" y="61.7">N.C</text>
<text x="61" y="65.3">N.C</text>
<text x="78.4" y="65.3">N.C</text>
<text x="78.4" y="61.7">N.C</text>
<text x="88.2" y="63">10</text>
<text x="54.9" y="66.5">8</text>
<text x="61" y="68.8">N.C</text>
<text x="78.4" y="68.8">N.C</text>
<text x="88.2" y="66.5">9</text>
<text x="200.4" y="88">18</text>
<text x="205.9" y="89.8">GND</text>
<text x="392.9" y="140.9">1</text>
<text x="396.4" y="142.7">GND OUT</text>
<text x="19.1" y="145.9">1</text>
<text x="19.1" y="149.4">2</text>
<text x="75.6" y="145.9">1</text>
<text x="75.6" y="149.4">2</text>
<text x="19.1" y="152.9">3</text>
<text x="75.6" y="152.9">3</text>
<text x="75.6" y="156.5">4</text>
<text x="75.6" y="160">5</text>
<text x="75.6" y="163.5">6</text>
<text x="40.8" y="209.7">1</text>
<text x="114.9" y="209.7">1</text>
<text x="181.9" y="209.7">1</text>
<text x="250.7" y="209">1</text>
<text x="40.8" y="213.3">2</text>
<text x="114.9" y="213.3">2</text>
<text x="181.9" y="213.3">2</text>
<text x="250.7" y="213.3">2</text>
<text x="40.8" y="216.8">3</text>
<text x="40.8" y="220.3">4</text>
<text x="114.9" y="216.8">3</text>
<text x="114.9" y="220.3">4</text>
<text x="181.9" y="216.8">3</text>
<text x="181.9" y="220.3">4</text>
<text x="250.7" y="216.8">3</text>
<text x="250.7" y="220.3">4</text>
<text x="40.8" y="223.8">5</text>
<text x="40.8" y="227.4">6</text>
<text x="114.9" y="223.8">5</text>
<text x="114.9" y="227.4">6</text>
<text x="181.9" y="223.8">5</text>
<text x="181.9" y="227.4">6</text>
<text x="40.8" y="230.9">7</text>
<text x="114.9" y="230.9">7</text>
<text x="181.9" y="230.9">7</text>
<text x="40.8" y="234.4">8</text>
<text x="40.8" y="237.9">9</text>
<text x="114.9" y="234.4">8</text>
<text x="114.9" y="237.9">9</text>
<text x="181.9" y="234.4">8</text>
<text x="181.9" y="237.9">9</text>
<text x="38.8" y="241.5">10</text>
<text x="38.8" y="245">11</text>
<text x="38.8" y="248.5">12</text>
<text x="38.8" y="252.1">13</text>
<text x="38.8" y="255.6">14</text>
<text x="38.7" y="259.5">15</text>
</g>
<g font-size="3.2" fill="#f00">
<text x="202.4" y="42.2">5</text>
<text x="205.9" y="43.9">VDD</text>
<text x="247.1" y="59.8">31</text>
<text x="238.6" y="61.6">VDD</text>
<text x="200.4" y="84.5">17</text>
<text x="205.9" y="86.3">AVDD</text>
</g>
<g font-size="2.1" fill="#a54b4b">
<text x="217" y="137.1">P5</text>
<text x="263.5" y="137.1">P4</text>
<text x="217" y="140.6">P3</text>
<text x="227.3" y="142.3">CMD</text>
<text x="227.3" y="138.8">CLK</text>
<text x="251.1" y="138.8">VDD</text>
<text x="217" y="147.6">P7</text>
<text x="227.3" y="149.4">DAT0</text>
<text x="252.7" y="149.4">CD</text>
<text x="263.5" y="147.6">P9</text>
<text x="217" y="154.7">P1</text>
<text x="217" y="151.2">P8</text>
<text x="227.3" y="152.9">DAT1</text>
<text x="263.5" y="154.7">SH1</text>
<text x="217" y="158.2">P2</text>
<text x="227.3" y="156.4">DAT2</text>
<text x="227.3" y="160">CD/DAT3</text>
<text x="247.8" y="156.4">SHIELD</text>
<text x="251.5" y="160">VSS</text>
<text x="263.5" y="158.2">P6</text>
</g>
<text font-size="1.8" x="120.7" y="51.5">CR1216-1225</text>
</svg>
